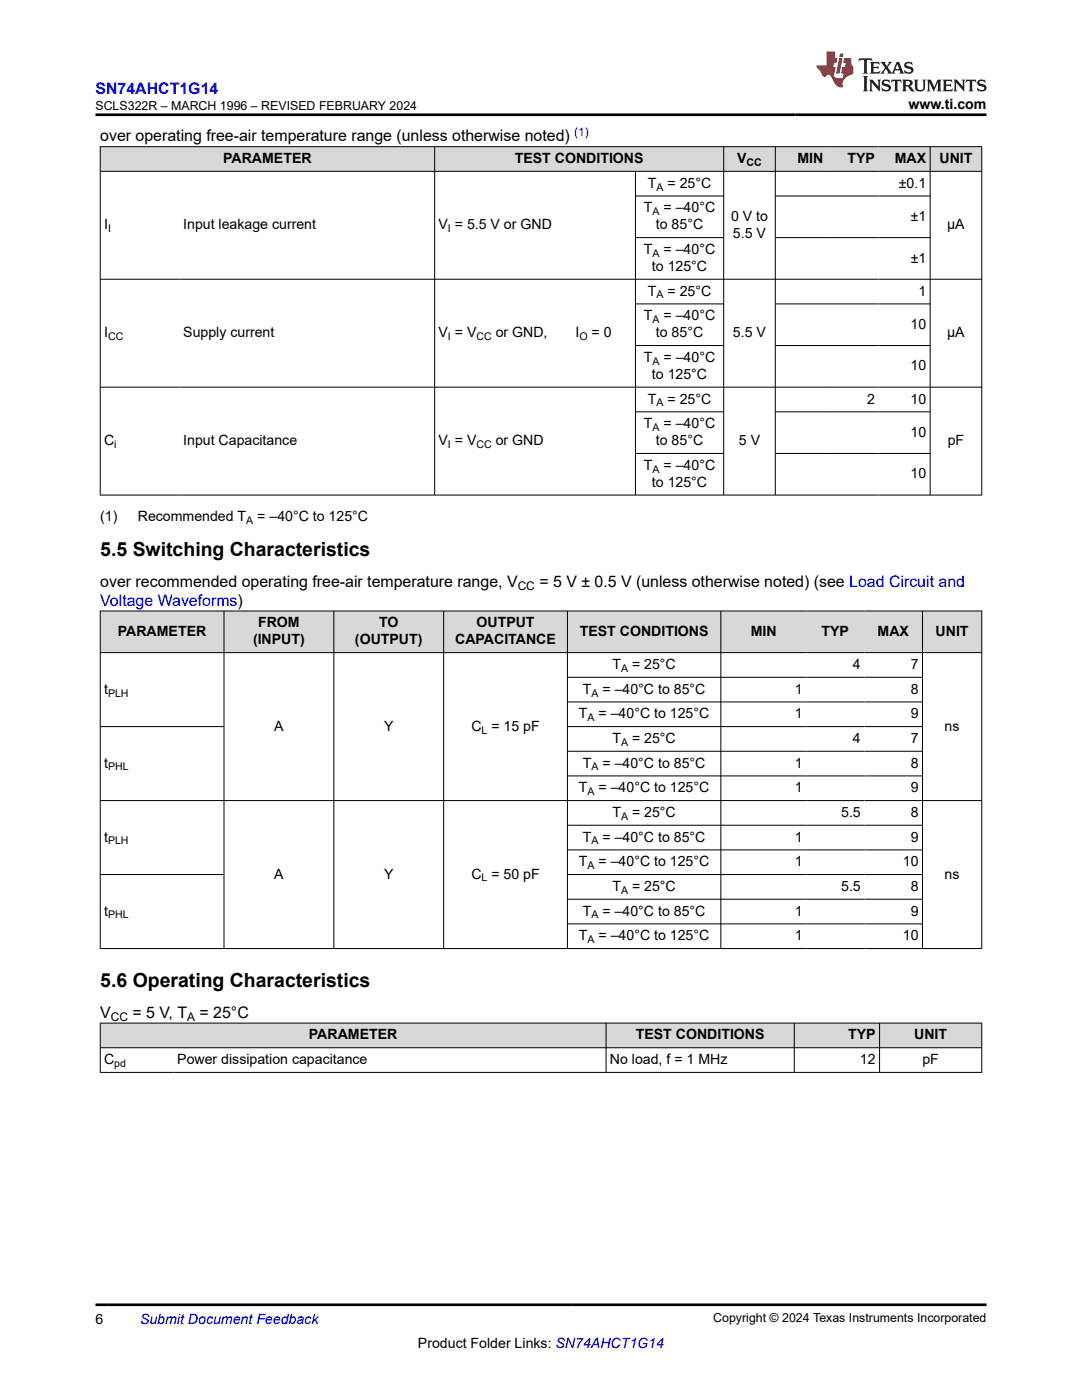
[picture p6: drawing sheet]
<svg xmlns="http://www.w3.org/2000/svg" width="216mm" height="279mm" viewBox="0 0 216 279" stroke-linecap="round" stroke-linejoin="round" font-family="sans-serif">
<g fill="#d8d8d8">
<path d="M20 29.3h175.9v4.9h-175.9z" fill-rule="evenodd"/>
<path d="M20.1 29.3h66.6v4.8h-66.6z" fill-rule="evenodd"/>
<path d="M86.8 29.3h57.5v4.8h-57.5z" fill-rule="evenodd"/>
<path d="M144.5 29.3h10.1v4.8h-10.1z" fill-rule="evenodd"/>
<path d="M154.8 29.3h10.2v4.8h-10.2z" fill-rule="evenodd"/>
<path d="M165 29.3h10.3v4.8h-10.3z" fill-rule="evenodd"/>
<path d="M175.3 29.3h10.2v4.8h-10.2z" fill-rule="evenodd"/>
<path d="M185.7 29.3h10.1v4.8h-10.1z" fill-rule="evenodd"/>
</g>
<g fill="none" stroke="#000" stroke-width=".2">
<path d="M19.9 29.3h176.1M19.9 34.2h176.1M20 29.2v69.7M86.7 29.2v69.7M126.8 34.2v64.7M126.8 39.1h17.7M144.4 29.2v69.7M154.7 29.2v69.7M154.7 39.1h31M185.6 29.2v69.7M195.9 29.2v69.7M19.9 55.7h176.1"/>
<path d="M126.8 47.4h17.7M154.7 47.4h31M19.9 77.3h176.1M126.8 60.7h17.7M126.8 69h17.7M154.7 60.7h31M154.7 69h31M19.9 98.8h176.1M126.8 82.2h17.7M126.8 90.5h17.7M154.7 82.2h31M154.7 90.5h31"/>
</g>
<g fill="#d8d8d8">
<path d="M20 121.9h175.9v8.3h-175.9z" fill-rule="evenodd"/>
<path d="M20.1 122h24.5v8.2h-24.5z" fill-rule="evenodd"/>
<path d="M44.8 122h21.8v8.2h-21.8z" fill-rule="evenodd"/>
<path d="M66.7 122h21.8v8.2h-21.8z" fill-rule="evenodd"/>
<path d="M88.6 122h24.6v8.2h-24.6z" fill-rule="evenodd"/>
<path d="M113.3 122h30.5v8.2h-30.5z" fill-rule="evenodd"/>
<path d="M143.9 122h17v8.2h-17z" fill-rule="evenodd"/>
<path d="M160.9 122h11.6v8.2h-11.6z" fill-rule="evenodd"/>
<path d="M172.5 122h11.5v8.2h-11.5z" fill-rule="evenodd"/>
<path d="M184.1 122h11.7v8.2h-11.7z" fill-rule="evenodd"/>
</g>
<g fill="none" stroke="#000" stroke-width=".2">
<path d="M19.9 121.9h176.1M19.9 130.2h176.1M20 121.9v67.5M44.7 121.9v67.5M66.6 121.9v67.5M88.5 121.9v67.5M113.2 121.9v67.5M113.2 135.2h70.9M143.8 121.9v67.5M184.1 121.9v67.5M195.9 121.9v67.5M19.9 145h24.9"/>
<path d="M19.9 159.8h176.1M113.2 145h70.9M113.2 140.1h70.9M113.2 149.9h70.9M113.2 154.9h70.9M19.9 174.5h24.9M113.2 174.5h70.9M113.2 164.7h70.9M113.2 169.6h70.9M113.2 179.5h70.9M113.2 184.4h70.9M196 189.3h-176.1"/>
</g>
<g fill="#d8d8d8">
<path d="M20 204.2h175.9v4.9h-175.9z" fill-rule="evenodd"/>
<path d="M20.1 204.2h100.8v4.8h-100.8z" fill-rule="evenodd"/>
<path d="M121 204.2h37.4v4.8h-37.4z" fill-rule="evenodd"/>
<path d="M158.6 204.2h16.8v4.8h-16.8z" fill-rule="evenodd"/>
<path d="M175.6 204.2h20.2v4.8h-20.2z" fill-rule="evenodd"/>
</g>
<path d="M19.9 204.2h176.1M19.9 209.1h176.1M19.9 214h176.1M20 204.1v10M120.9 204.1v10M158.5 204.1v10M175.5 204.1v10M195.9 204.1v10" fill="none" stroke="#000" stroke-width=".2"/>
<path d="M171.5 11.6l-.2 .6 .5-.2h.6v.1v2.2l-.2 .4h1l-.2-.4v-2.2v-.1h.5l.5 .2-.1-.6zM173.6 12.4l.2 .3v1.6l-.2 .4h1.9l.1-.6a1.08 1.08 0 0 1-1.3 .2v-.7h.6l.4 .2v-.7l-.4 .2h-.6v-.5l.2-.2a1 1 0 0 1 1 .3l-.1-.5zM175.7 12.4l.9 1.1-1 1.2h.9l-.2-.2 .5-.8 .4 .8-.2 .2h1.6l-.2-.2 .2-.5h.9l.1 .5-.1 .2h.9l-.2-.4-.8-1.9h-.5l-.9 2.1-.9-1.1 .9-1h-.8l.2 .2-.4 .6-.4-.6 .2-.2zM179 12.8l.4 1h-.7zM180.7 12.5a.65 .65 0 0 0-.2 .7 .65 .65 0 0 0 .6 .5l.6 .1 .1 .3a.79 .79 0 0 1-.7 .4 .79 .79 0 0 1-.7-.5l.1 .7 .2-.1a.93 .93 0 0 0 1.1 0 .93 .93 0 0 0 .4-.9 1.46 1.46 0 0 0-1.2-.6l-.1-.3a1.09 1.09 0 0 1 1.2 .2l-.2-.6-.1 .1-.5-.2zM172.2 15.2l.2 .4v2.2l-.2 .4h1l-.2-.4v-2.2l.2-.4zM173.4 15.9l.2 .4v1.5l-.2 .4h.8l-.3-.4 .1-1.3 1.6 1.8v-2l.2-.4h-.7l.1 .2 .1 1.1-1.2-1.3zM176.2 16a.65 .65 0 0 0-.2 .8 .65 .65 0 0 0 .6 .4l.6 .2 .1 .2a.79 .79 0 0 1-.7 .4 .79 .79 0 0 1-.7-.5l.1 .7 .2-.1a.93 .93 0 0 0 1.1 .1 .93 .93 0 0 0 .4-1 1.46 1.46 0 0 0-1.2-.5l-.1-.4a1.09 1.09 0 0 1 1.2 .2l-.1-.6-.2 .1-.5-.1zM177.9 15.9l-.1 .6a.63 .63 0 0 1 .8-.3v1.6l-.3 .4h1l-.2-.4v-1.6a.66 .66 0 0 1 .8 .3l-.1-.6zM180 15.9l.2 .4v1.5l-.2 .4h1l-.2-.2-.1-.7h.5l.1 .2a.79 .79 0 0 0 1.2 .6l-1-.9a.61 .61 0 0 0 .6-.6 .61 .61 0 0 0-.5-.7zM180.8 16.2h.1a.47 .47 0 0 1 .5 .1 .47 .47 0 0 1 .1 .5l-.1 .1-.7 .1zM182.3 15.9l.2 .2a2.27 2.27 0 0 0 .4 2 1.04 1.04 0 0 0 1.7-.7v-1.3l.2-.2h-.8l.2 .4v1.1a.6 .6 0 0 1-.6 .6 .6 .6 0 0 1-.6-.6v-1.1l.3-.4zM184.9 15.9l.2 .4v1.5l-.2 .4h.8l-.3-.4v-1.4l.9 1.9 .9-1.9v1.4l-.3 .4h1l-.2-.4v-1.5l.2-.4h-.8l-.7 1.5-.6-1.5zM188.1 15.9l.2 .4v1.5l-.2 .4h1.9l.1-.6a1.09 1.09 0 0 1-1.3 .2v-.7h.6l.4 .2v-.6l-.4 .2h-.6v-.6l.2-.1a1.01 1.01 0 0 1 1 .3l-.1-.6zM190.2 15.9l.3 .4v1.5l-.3 .4h.8l-.2-.4v-1.3l1.6 1.8v-2l.2-.4h-.7l.2 .2v1.1l-1.2-1.3zM192.8 15.9l-.1 .6a.63 .63 0 0 1 .8-.3v1.6l-.3 .4h1l-.2-.4v-1.6a.66 .66 0 0 1 .8 .3l-.1-.6zM195.2 16a.65 .65 0 0 0-.2 .8 .65 .65 0 0 0 .6 .4l.6 .2 .2 .2a.79 .79 0 0 1-.7 .4 .79 .79 0 0 1-.7-.5l.1 .7 .2-.1a.93 .93 0 0 0 1 .1 .93 .93 0 0 0 .5-1 1.46 1.46 0 0 0-1.3-.5v-.4a1.09 1.09 0 0 1 1.2 .2l-.2-.6-.2 .1-.5-.1z" fill="#231f20"/>
<path d="M164.9 10.3v2.7h-2l.1 .4 .8 1a.95 .95 0 0 0 1 .9 .59 .59 0 0 1 .5-.4 .59 .59 0 0 1 .5 .3l.4 .8a1.59 1.59 0 0 0 2.1 1.4 1.61 1.61 0 0 1 1-2.3l1-.3-.1-1.5a1.59 1.59 0 0 1-.3-1.7h-1.5l-.2 .9h.6l-.2 .9h-.5l-.2 .9v.3l.4 .1-.1 .9h-.7a.73 .73 0 0 1-1-.7l.3-1.5h-.5l.1-.9h.5l.2-.9h-.5v-1.3zM167.4 11.6l-.6 3.1h.7l.6-3.1zM167.6 10.7l-.1 .6h.7l.1-.6z" fill="#ed1c24"/>
<path d="M19 22.9h177.8M19 260.4h177.8" fill="none" stroke="#000" stroke-width=".53"/>
<g font-size="3.9">
<text x="20" y="110.9">5.5 Switching Characteristics</text>
<text x="20" y="197">5.6 Operating Characteristics</text>
</g>
<g font-size="3.2" fill="#00f">
<text x="19" y="18.7">SN74AHCT1G14</text>
<text x="20" y="120.9">Voltage Waveforms)</text>
</g>
<g font-size="3.2">
<text x="20" y="28.2">over operating free-air temperature range (unless otherwise noted)</text>
<text x="20" y="117.1">over recommended operating free-air temperature range, V</text>
<text x="107.6" y="117.1">= 5 V ± 0.5 V (unless otherwise noted) (see Load Circuit and</text>
<text x="20" y="203.1">V</text>
<text x="26.4" y="203.1">= 5 V, T</text>
<text x="39.8" y="203.1">= 25°C</text>
</g>
<g font-size="2.8">
<text x="181.3" y="21.8">www.ti.com</text>
<text x="44.5" y="32.5">PARAMETER</text>
<text x="102.7" y="32.5">TEST CONDITIONS</text>
<text x="147.1" y="32.5">V</text>
<text x="159.1" y="32.5">MIN</text>
<text x="169.1" y="32.5">TYP</text>
<text x="178.6" y="32.5">MAX</text>
<text x="187.5" y="32.5">UNIT</text>
<text x="129.3" y="37.5">T</text>
<text x="133.2" y="37.5">= 25°C</text>
<text x="179.4" y="37.5">±0.1</text>
<text x="20.8" y="45.8">I</text>
<text x="36.6" y="45.8">Input leakage current</text>
<text x="87.5" y="45.8">V = 5.5 V or GND</text>
<text x="128.5" y="42.4">T</text>
<text x="130.9" y="45.8">to 85°C</text>
<text x="132.4" y="42.4">= –40°C</text>
<text x="145.9" y="44.1">0 V to</text>
<text x="146.3" y="47.5">5.5 V</text>
<text x="181.7" y="44.1">±1</text>
<text x="189" y="45.8">µA</text>
<text x="128.5" y="50.7">T</text>
<text x="132.4" y="50.7">= –40°C</text>
<text x="181.7" y="52.4">±1</text>
<text x="129.3" y="59">T</text>
<text x="130.1" y="54.1">to 125°C</text>
<text x="133.2" y="59">= 25°C</text>
<text x="183.3" y="59">1</text>
<text x="128.5" y="63.9">T</text>
<text x="132.4" y="63.9">= –40°C</text>
<text x="181.7" y="65.6">10</text>
<text x="20.8" y="67.3">I</text>
<text x="36.6" y="67.3">Supply current</text>
<text x="87.5" y="67.3">V = V</text>
<text x="98.9" y="67.3">or GND,</text>
<text x="114.8" y="67.3">I</text>
<text x="118.1" y="67.3">= 0</text>
<text x="130.9" y="67.3">to 85°C</text>
<text x="146.3" y="67.3">5.5 V</text>
<text x="189" y="67.3">µA</text>
<text x="128.5" y="72.2">T</text>
<text x="130.1" y="75.6">to 125°C</text>
<text x="132.4" y="72.2">= –40°C</text>
<text x="181.7" y="73.9">10</text>
<text x="129.3" y="80.5">T</text>
<text x="133.2" y="80.5">= 25°C</text>
<text x="173" y="80.5">2</text>
<text x="181.7" y="80.5">10</text>
<text x="20.8" y="88.8">C</text>
<text x="36.6" y="88.8">Input Capacitance</text>
<text x="87.5" y="88.8">V = V</text>
<text x="98.9" y="88.8">or GND</text>
<text x="128.5" y="85.5">T</text>
<text x="130.9" y="88.8">to 85°C</text>
<text x="132.4" y="85.5">= –40°C</text>
<text x="147.4" y="88.8">5 V</text>
<text x="181.7" y="87.2">10</text>
<text x="189.1" y="88.8">pF</text>
<text x="128.5" y="93.8">T</text>
<text x="132.4" y="93.8">= –40°C</text>
<text x="181.7" y="95.5">10</text>
<text x="130.1" y="97.2">to 125°C</text>
<text x="20" y="104">(1)</text>
<text x="27.5" y="104">Recommended T</text>
<text x="51.3" y="104">= –40°C to 125°C</text>
<text x="51.5" y="125.2">FROM</text>
<text x="75.6" y="125.2">TO</text>
<text x="95.1" y="125.2">OUTPUT</text>
<text x="23.5" y="126.9">PARAMETER</text>
<text x="50.5" y="128.6">(INPUT)</text>
<text x="70.8" y="128.6">(OUTPUT)</text>
<text x="90.8" y="128.6">CAPACITANCE</text>
<text x="115.7" y="126.9">TEST CONDITIONS</text>
<text x="149.8" y="126.9">MIN</text>
<text x="163.9" y="126.9">TYP</text>
<text x="175.1" y="126.9">MAX</text>
<text x="186.7" y="126.9">UNIT</text>
<text x="122.2" y="133.5">T</text>
<text x="126.1" y="133.5">= 25°C</text>
<text x="170.2" y="133.5">4</text>
<text x="181.7" y="133.5">7</text>
<text x="20.8" y="138.4">t</text>
<text x="115.5" y="143.4">T</text>
<text x="116.3" y="138.4">T</text>
<text x="119.4" y="143.4">= –40°C to 125°C</text>
<text x="120.2" y="138.4">= –40°C to 85°C</text>
<text x="158.6" y="138.4">1</text>
<text x="158.6" y="143.4">1</text>
<text x="181.7" y="138.4">8</text>
<text x="181.7" y="143.4">9</text>
<text x="54.7" y="145.8">A</text>
<text x="76.6" y="145.8">Y</text>
<text x="94.1" y="145.8">C = 15 pF</text>
<text x="122.2" y="148.3">T</text>
<text x="126.1" y="148.3">= 25°C</text>
<text x="170.2" y="148.3">4</text>
<text x="181.7" y="148.3">7</text>
<text x="188.5" y="145.8">ns</text>
<text x="20.8" y="153.2">t</text>
<text x="116.3" y="153.2">T</text>
<text x="120.2" y="153.2">= –40°C to 85°C</text>
<text x="158.6" y="153.2">1</text>
<text x="181.7" y="153.2">8</text>
<text x="115.5" y="158.1">T</text>
<text x="119.4" y="158.1">= –40°C to 125°C</text>
<text x="158.6" y="158.1">1</text>
<text x="181.7" y="158.1">9</text>
<text x="20.8" y="168">t</text>
<text x="116.3" y="168">T</text>
<text x="120.2" y="168">= –40°C to 85°C</text>
<text x="122.2" y="163">T</text>
<text x="126.1" y="163">= 25°C</text>
<text x="158.6" y="168">1</text>
<text x="167.8" y="163">5.5</text>
<text x="181.7" y="163">8</text>
<text x="181.7" y="168">9</text>
<text x="115.5" y="172.9">T</text>
<text x="119.4" y="172.9">= –40°C to 125°C</text>
<text x="158.6" y="172.9">1</text>
<text x="180.2" y="172.9">10</text>
<text x="54.7" y="175.3">A</text>
<text x="76.6" y="175.3">Y</text>
<text x="94.1" y="175.3">C = 50 pF</text>
<text x="122.2" y="177.8">T</text>
<text x="126.1" y="177.8">= 25°C</text>
<text x="167.8" y="177.8">5.5</text>
<text x="181.7" y="177.8">8</text>
<text x="188.5" y="175.3">ns</text>
<text x="20.8" y="182.7">t</text>
<text x="116.3" y="182.7">T</text>
<text x="120.2" y="182.7">= –40°C to 85°C</text>
<text x="158.6" y="182.7">1</text>
<text x="181.7" y="182.7">9</text>
<text x="115.5" y="187.7">T</text>
<text x="119.4" y="187.7">= –40°C to 125°C</text>
<text x="158.6" y="187.7">1</text>
<text x="180.2" y="187.7">10</text>
<text x="61.6" y="207.5">PARAMETER</text>
<text x="126.9" y="207.5">TEST CONDITIONS</text>
<text x="169.3" y="207.5">TYP</text>
<text x="182.4" y="207.5">UNIT</text>
<text x="20.8" y="212.4">C</text>
<text x="35.4" y="212.4">Power dissipation capacitance</text>
<text x="121.7" y="212.4">No load, f = 1 MHz</text>
<text x="171.6" y="212.4">12</text>
<text x="184.1" y="212.4">pF</text>
<text x="19" y="264.2">6</text>
<text x="83.4" y="269">Product Folder Links: SN74AHCT1G14</text>
</g>
<text font-size="2.8" fill="#00f" x="27.9" y="264.2">Submit Document Feedback</text>
<g font-size="2.5">
<text x="19" y="21.9">SCLS322R – MARCH 1996 – REVISED FEBRUARY 2024</text>
<text x="142.3" y="263.9">Copyright © 2024 Texas Instruments Incorporated</text>
</g>
<text font-size="2.4" fill="#00f" x="114.6" y="27.2">(1)</text>
<g font-size="2.4">
<text x="103.3" y="117.7">CC</text>
<text x="22.1" y="203.8">CC</text>
<text x="37.4" y="203.8">A</text>
</g>
<g font-size="2.1">
<text x="149" y="33.1">CC</text>
<text x="131" y="38">A</text>
<text x="21.6" y="46.3">I</text>
<text x="89.4" y="46.3">I</text>
<text x="130.2" y="43">A</text>
<text x="130.2" y="51.3">A</text>
<text x="131" y="59.6">A</text>
<text x="130.2" y="64.5">A</text>
<text x="21.6" y="67.9">CC</text>
<text x="89.4" y="67.9">I</text>
<text x="95.1" y="67.9">CC</text>
<text x="115.6" y="67.9">O</text>
<text x="130.2" y="72.8">A</text>
<text x="131" y="81.1">A</text>
<text x="22.8" y="89.4">i</text>
<text x="89.4" y="89.4">I</text>
<text x="95.1" y="89.4">CC</text>
<text x="130.2" y="86">A</text>
<text x="130.2" y="94.3">A</text>
<text x="49.1" y="104.5">A</text>
<text x="123.9" y="134.1">A</text>
<text x="21.6" y="139">PLH</text>
<text x="117.2" y="143.9">A</text>
<text x="118" y="139">A</text>
<text x="96.1" y="146.4">L</text>
<text x="123.9" y="148.8">A</text>
<text x="21.6" y="153.8">PHL</text>
<text x="118" y="153.8">A</text>
<text x="117.2" y="158.7">A</text>
<text x="123.9" y="163.6">A</text>
<text x="21.6" y="168.5">PLH</text>
<text x="117.2" y="173.5">A</text>
<text x="118" y="168.5">A</text>
<text x="96.1" y="175.9">L</text>
<text x="123.9" y="178.4">A</text>
<text x="21.6" y="183.3">PHL</text>
<text x="118" y="183.3">A</text>
<text x="117.2" y="188.2">A</text>
<text x="22.8" y="212.9">pd</text>
</g>
</svg>
